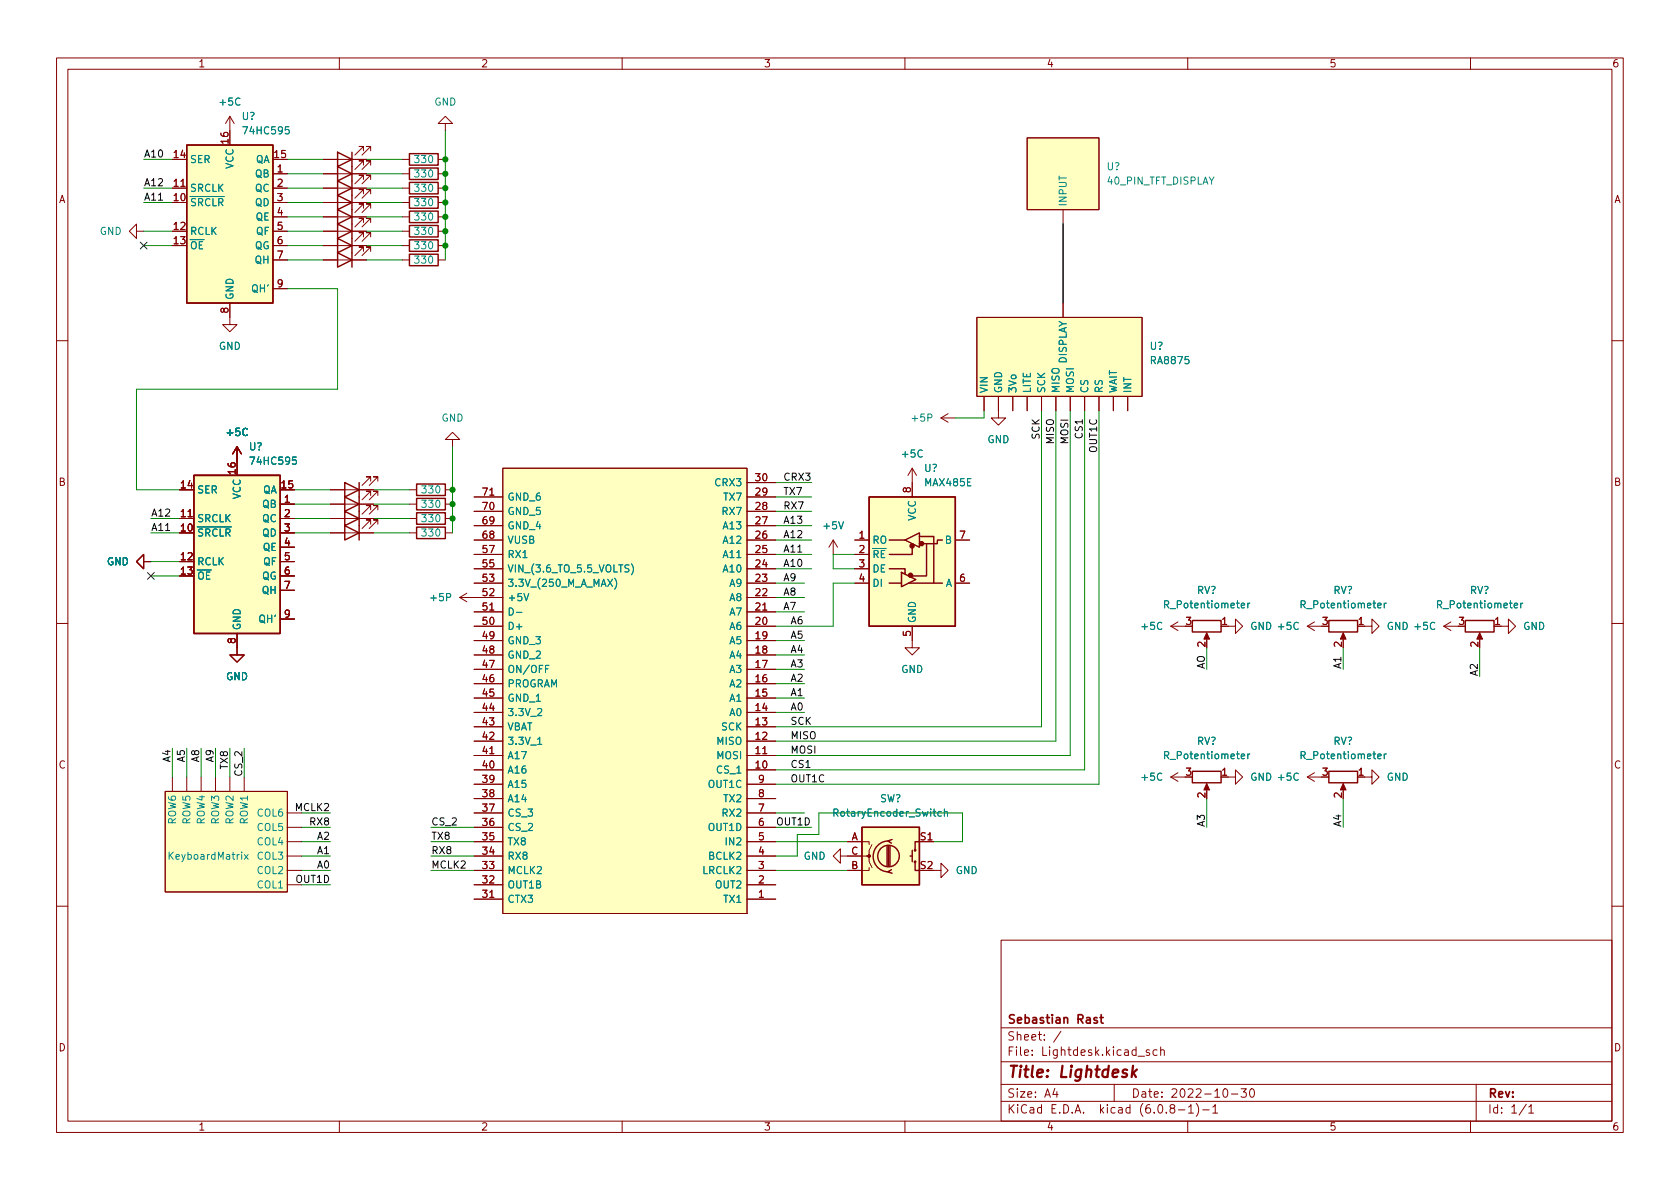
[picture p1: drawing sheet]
<svg xmlns="http://www.w3.org/2000/svg" width="297mm" height="210mm" viewBox="0 0 297 210" stroke-linecap="round" stroke-linejoin="round" font-family="sans-serif">
<g fill="none" stroke="#840000" stroke-width=".18">
<path d="M10 10.2h277v190.1h-277zM12 12.2h273v186.1h-273zM60 10.2v2M110 10.2v2M160 10.2v2M210 10.2v2M260 10.2v2M30.5 33.3h2.5M40.6 20.6v2.5M40.6 20.6l-.7 1.2M40.6 20.6l.8 1.2M48.3 30.7h2.5"/>
<path d="M48.3 38.3h2.5M48.3 35.8h2.5M48.3 33.3h2.5M57.1 28.2h7.7M57.1 30.7h7.7M57.1 38.3h7.7M57.1 35.8h7.7M57.1 33.3h7.7M64.3 36.8v-.7h-.8h.8l-1.6 1.5M64.3 39.4v-.8h-.8h.8l-1.6 1.5M64.3 34.3v-.8h-.8h.8l-1.6 1.5M64.3 26.7v-.8h-.8h.8l-1.6 1.5"/>
<path d="M64.3 29.2v-.8h-.8h.8l-1.6 1.6M64.3 31.7v-.7h-.8h.8l-1.6 1.5M65.5 36.8v-.7h-.7h.7l-1.5 1.5M65.5 39.4v-.8h-.7h.7l-1.5 1.5M65.5 34.3v-.8h-.7h.7l-1.5 1.5M65.5 26.7v-.8h-.7h.7l-1.5 1.5M65.5 29.2v-.8h-.7h.7l-1.5 1.6M65.5 31.7v-.7h-.7h.7l-1.5 1.5M71.1 28.2h1.3M71.1 30.7h1.3M71.1 38.3h1.3M71.1 35.8h1.3"/>
<path d="M71.1 33.3h1.3M77.5 28.2h1.2M77.5 30.7h1.2M77.5 38.3h1.2M77.5 35.8h1.2M77.5 33.3h1.2M78.7 21.8h1.3l-1.3-1.2-1.2 1.2h1.2v1.3M181.6 24.4h12.7v12.7h-12.7zM188 37.1v2.5M24.1 40.9v-1.3l-1.2 1.3 1.2 1.3v-1.3h1.3M40.6 53.6v3.8h1.3l-1.3 1.3-1.2-1.3h1.2M48.3 43.4h2.5"/>
<path d="M48.3 40.9h2.5M48.3 46h2.5M48.3 51h2.5M57.1 43.4h7.7M57.1 40.9h7.7M57.1 46h7.7M64.3 41.9v-.8h-.8h.8l-1.6 1.6M64.3 44.4v-.7h-.8h.8l-1.6 1.5M65.5 41.9v-.8h-.7h.7l-1.5 1.6M65.5 44.4v-.7h-.7h.7l-1.5 1.5M71.1 43.4h1.3M71.1 40.9h1.3"/>
<path d="M71.1 46h1.3M77.5 43.4h1.2M77.5 40.9h1.2M77.5 46h1.2M172.7 56.1h29.2v14h-29.2zM188 53.6v2.5M10 60.2h2M41.9 79l-.8 1.3M41.9 79v2.5M41.9 79l.8 1.3M80 77.7h1.3l-1.3-1.3-1.3 1.3h1.3v1.3M166.4 73.9l1.2 .8"/>
<path d="M166.4 73.9h2.5M167.6 73.1l-1.2 .8M174 70.1v2.5M176.5 70.1v3.8h1.3l-1.3 1.3-1.2-1.3h1.2M179.1 70.1v2.5M181.6 70.1v2.5M184.1 70.1v2.5M186.7 70.1v2.5M189.2 70.1v2.5M191.8 70.1v2.5M194.3 70.1v2.5M196.8 70.1v2.5"/>
<path d="M199.4 70.1v2.5M285 60.2h2M25.4 99.3v-1.3l-1.3 1.3 1.3 1.3v-1.3h1.3M31.7 91.7h2.6M49.5 91.7h2.6M49.5 94.2h2.6M49.5 89.1h2.6M49.5 96.8h2.6M49.5 99.3h2.6M58.4 91.7h7.6M58.4 94.2h7.6M58.4 86.6h7.6"/>
<path d="M58.4 89.1h7.6M65.5 90.2v-.8h-.7h.7l-1.5 1.5M65.5 92.7v-.8h-.7h.7l-1.5 1.6M65.5 87.6v-.7h-.7h.7l-1.5 1.5M65.5 85.1v-.8h-.7h.7l-1.5 1.5M66.8 90.2v-.8h-.8h.8l-1.5 1.5M66.8 92.7v-.8h-.8h.8l-1.5 1.6M66.8 87.6v-.7h-.8h.8l-1.5 1.5M66.8 85.1v-.8h-.8h.8l-1.5 1.5M72.4 91.7h1.3M72.4 94.2h1.3M72.4 86.6h1.3"/>
<path d="M72.4 89.1h1.3M78.7 91.7h1.3M78.7 94.2h1.3M78.7 86.6h1.3M78.7 89.1h1.3M83.8 98h5.1M83.8 95.5h5.1M83.8 93h5.1M83.8 90.4h5.1M83.8 87.9h5.1M88.9 82.8h43.2v78.7h-43.2zM132.1 98h5.1"/>
<path d="M132.1 95.5h5.1M132.1 93h5.1M132.1 90.4h5.1M132.1 87.9h5.1M132.1 85.3h5.1M147.3 95.5l-.7 1.3M147.3 95.5v2.5M147.3 95.5l.8 1.3M151.1 98h2.6M151.1 95.5h2.6M161.3 82.8l-.8 1.3M161.3 82.8v5.1"/>
<path d="M161.3 82.8l.8 1.3M162.6 94.9h.1M168.9 95.5h2.5M10 110.2h2M41.9 112v3.8h1.3l-1.3 1.3-1.3-1.3h1.3M49.5 101.8h2.6M49.5 104.4h2.6M49.5 109.5h2.6M81.3 105.7h7.6M81.3 105.7l1.2 .7M82.5 104.9l-1.2 .8M83.8 118.4h5.1"/>
<path d="M83.8 115.8h5.1M83.8 113.3h5.1M83.8 110.7h5.1M83.8 108.2h5.1M83.8 103.1h5.1M83.8 100.6h5.1M132.1 118.4h5.1M132.1 115.8h5.1M132.1 113.3h5.1M132.1 110.7h5.1M132.1 108.2h5.1M132.1 105.7h5.1"/>
<path d="M132.1 103.1h5.1M132.1 100.6h5.1M151.1 103.1h2.6M151.1 100.6h2.6M161.3 110.7v3.8h1.3l-1.3 1.3-1.3-1.3h1.3M168.9 103.1h2.5M207 110.7h2.5M207 110.7l1.3 .8M208.3 110l-1.3 .7M213.4 112.3v1M217.2 110.7h1.2v-1.2l1.3 1.2-1.3 1.3v-1.3M231.1 110.7h2.6"/>
<path d="M231.1 110.7l1.3 .8M232.4 110l-1.3 .7M237.5 112.3v1M241.3 110.7h1.3v-1.2l1.2 1.2-1.2 1.3v-1.3M255.3 110.7h2.5M255.3 110.7l1.2 .8M256.5 110l-1.2 .7M261.6 112.3v1M265.4 110.7h1.3v-1.2l1.3 1.2-1.3 1.3v-1.3M285 110.2h2M29.2 139.9h21.6v17.8h-21.6zM30.5 137.4v2.5"/>
<path d="M33 137.4v2.5M35.6 137.4v2.5M38.1 137.4v2.5M40.6 137.4v2.5M43.2 137.4v2.5M83.8 136.1h5.1M83.8 133.6h5.1M83.8 131.1h5.1M83.8 128.5h5.1M83.8 126h5.1M83.8 123.4h5.1M83.8 120.9h5.1"/>
<path d="M83.8 138.7h5.1M132.1 136.1h5.1M132.1 133.6h5.1M132.1 131.1h5.1M132.1 128.5h5.1M132.1 126h5.1M132.1 123.4h5.1M132.1 120.9h5.1M132.1 138.7h5.1M207 137.4l1.3 .8M207 137.4h2.5M208.3 136.6l-1.3 .8"/>
<path d="M213.4 138.9v1M217.2 137.4h1.2v-1.3l1.3 1.3-1.3 1.3v-1.3M231.1 137.4h2.6M231.1 137.4l1.3 .8M232.4 136.6l-1.3 .8M237.5 138.9v1M241.3 137.4h1.3v-1.3l1.2 1.3-1.2 1.3v-1.3M50.8 156.5h2.5M50.8 153.9h2.5M50.8 151.4h2.5M50.8 148.8h2.5M50.8 146.3h2.5"/>
<path d="M50.8 143.8h2.5M83.8 156.5h5.1M83.8 153.9h5.1M83.8 151.4h5.1M83.8 148.8h5.1M83.8 146.3h5.1M83.8 143.8h5.1M83.8 159h5.1M83.8 141.2h5.1M132.1 156.5h5.1M132.1 153.9h5.1M132.1 151.4h5.1"/>
<path d="M132.1 148.8h5.1M132.1 146.3h5.1M132.1 143.8h5.1M132.1 159h5.1M132.1 141.2h5.1M148.6 151.4v-1.3l-1.3 1.3 1.3 1.2v-1.2h5.1v1l.5 1M149.9 148.8h3.8v.5M153.7 153.4v.5h-3.8M154.2 149.3l-.5 1.1v1h-.5M165.1 153.9h1.3v-1.3l1.2 1.3-1.2 1.3v-1.3M10 160.2h2M177 166.3h108v32h-108z"/>
<path d="M285 160.2h2M60 198.3v2M110 198.3v2M160 198.3v2M177 194.8h108M177 191.8h108M177 187.8h108M177 181.8h108M186.5 192.5l-.4 1h1M186.9 193v1M187.6 182.4l-1.3 1.9M197 191.8v3"/>
<path d="M201.2 186.8h1.2M203.2 185.7l-.3-.1-.3 .2 .1 .3 .5 .1v.4h-.6M204.6 185.7l-.5-.1-.2 .3v.4l.1 .3h.6M205.2 185.8l.2-.2 .4 .1 .1 .9M205.2 185.1v1.5M207.1 196l-.2-.3v-.2l.2-.2 .5 .1 .1 .2-.1 .2-.6 .2-.1 .3v.4l.2 .1h.5l.1-.3-.1-.4-.2-.1M208.4 196.3h1.1M210 198.3v2M210.1 195.8l.5-.5v1.5M210.1 196.8h.9M211.5 195.1a1.72 1.72 0 0 1 0 2.3M212.6 196.3h1.2"/>
<path d="M214.4 195.8l.5-.5v1.5M214.4 196.8h.9M216.4 192.6l.2-.1a.81 .81 0 0 1 .6 .7 .81 .81 0 0 1-.3 .8h-.2a.81 .81 0 0 1-.6-.6 .81 .81 0 0 1 .3-.8zM217.7 193.5h1.2M219.4 192.5h1l-.5 .6 .4 .1v.7l-.2 .1h-.5l-.2-.1M221.1 192.7l.2-.2a.81 .81 0 0 1 .6 .7 .81 .81 0 0 1-.3 .8h-.2a.81 .81 0 0 1-.3-1.3zM260 198.3v2M261 191.8v6.5M269.9 195.3l-1.3 1.9M270.3 195.8l.4-.5v1.5M270.3 196.8h.9"/>
</g>
<path d="M200.3 188.5l-.2 2M200.4 189.7l.4 .8M201 189.1l-.8 .8" fill="none" stroke="#840000" stroke-width=".4"/>
<path d="M194.5 179.9h.6M194.7 179.4v1.3l.4 .2M194 180l-.4-.1-.2 .2 .1 .3 .5 .1v.4h-.6" fill="none" stroke="#840000" stroke-width=".3"/>
<g fill="#ffffc2" stroke="#ffffc2" stroke-width=".18">
<path d="M181.6 24.4h12.7v12.7h-12.7z"/>
<path d="M172.7 56.1h29.2v14h-29.2z"/>
<path d="M29.2 139.9h21.6v17.8h-21.6z"/>
<path d="M88.9 82.8h43.2v78.7h-43.2z"/>
<path d="M152.4 146.3h10.2v10.2h-10.2z"/>
<path d="M153.7 87.9h15.2v22.8h-15.2z"/>
<path d="M33 25.6h15.3v28h-15.3z"/>
<path d="M34.3 84.1h15.2v27.9h-15.2z"/>
</g>
<g fill="none" stroke="#840000" stroke-width=".25">
<path d="M33 25.6h15.3v28h-15.3zM59.7 37.1l2.5 1.2-2.5 1.3zM59.7 39.6l2.5 1.3-2.5 1.3zM59.7 34.5l2.5 1.3-2.5 1.3zM59.7 26.9l2.5 1.3-2.5 1.3zM59.7 29.5l2.5 1.2-2.5 1.3zM59.7 32l2.5 1.3-2.5 1.2zM62.2 26.9v20.3M72.4 27.2h5.1v2h-5.1zM72.4 29.7h5.1v2h-5.1zM72.4 32.3h5.1v2h-5.1zM72.4 34.8h5.1v2h-5.1z"/>
<path d="M72.4 37.3h5.1v2.1h-5.1zM72.4 39.9h5.1v2h-5.1zM59.7 42.2l2.5 1.2-2.5 1.3zM59.7 44.7l2.5 1.3-2.5 1.2zM72.4 42.4h5.1v2h-5.1zM72.4 45h5.1v2h-5.1zM34.3 84.1h15.2v27.9h-15.2zM61 90.4l2.5 1.3-2.5 1.3zM61 93l2.5 1.2-2.5 1.3zM61 87.9l2.5 1.2-2.5 1.3zM61 85.3l2.5 1.3-2.5 1.3zM63.5 85.3v10.2"/>
<path d="M73.7 85.6h5v2h-5zM73.7 88.1h5v2.1h-5zM73.7 90.7h5v2h-5zM73.7 93.2h5v2h-5zM153.7 87.9h15.2v22.8h-15.2zM157.2 95.5h2.8M160 95.5l2.6-1.3v2.6zM161.3 96.8v1.2h-4.1M162.6 94.9h2.5v8.2M163.8 96.1v5.7h-2.5M166.6 95.5h-.9v.6h-2.5M157.2 100.6h2.8v.9"/>
<path d="M157.2 103.1h2.2M159.4 101.2l2.5 1.3-2.5 1.3zM160.7 103.1h5.9M210.8 109.7h5.1v2.1h-5.1zM234.9 109.7h5.1v2.1h-5.1zM259.1 109.7h5.1v2.1h-5.1zM210.8 136.4h5.1v2h-5.1zM234.9 136.4h5.1v2h-5.1zM152.4 146.3h10.2v10.2h-10.2zM156.8 149.6v3.6M157.1 148.7a2.73 2.73 0 0 0-2.7 2.7 2.73 2.73 0 0 0 2.7 2.8M157.1 149.6v3.6"/>
<path d="M157.4 149.6v3.6M157.6 153.8l-.6 .4 .7 .2M157.7 148.5l-.7 .2 .6 .4M160.9 151.4h.4M161.3 150.4v2M161.8 152.4v1.5h.8M162.6 148.8h-.8v1.6"/>
<circle cx="157.1" cy="151.4" r="1.9"/>
<circle cx="161.8" cy="150.4" r=".13"/>
<circle cx="161.8" cy="152.4" r=".13"/>
</g>
<g fill="none" stroke="#008484" stroke-width=".18">
<path d="M111.6 99.7a1.46 1.46 0 0 1 0 1.9M91.3 108.3h1M92.6 105l.5 1.2 .4-1.2M97.1 117.7h-.6v1.2M108.7 102.2a1.46 1.46 0 0 1 0 2M220.6 106.7v.8M221 106.7l-.4 .2M244.7 106.7v.8M245.1 106.7l-.4 .2M268.9 106.7v.8M269.2 106.7l-.3 .2M95.1 131.6h.7"/>
<path d="M220.6 133.3v.9M221 133.3l-.4 .3M244.7 133.3v.9M245.1 133.3l-.4 .3M43.2 151.1l.7 .9M43.9 151.1l-.7 .9M166.4 143.5h-.3l-.3 .2 .1 .6h.5M167 143.6l.2-.1h.3v.8M167 143.1v1.2"/>
</g>
<g fill="#840000" stroke="#840000" stroke-width=".18">
<path d="M213.4 138.6l.5 1.1h-1z"/>
<path d="M261.6 111.9l.5 1.1h-1z"/>
<path d="M213.4 111.9l.5 1.1h-1z"/>
<path d="M237.5 111.9l.5 1.1h-1z"/>
<path d="M237.5 138.6l.5 1.1h-1z"/>
<circle cx="153.7" cy="151.4" r=".25"/>
</g>
<g fill="#840000" stroke="#840000" stroke-width=".25">
<circle cx="161" cy="101.7" r=".36"/>
<circle cx="161.3" cy="96.5" r=".36"/>
<circle cx="162.9" cy="96.1" r=".36"/>
</g>
<path d="M188 39.6v14" fill="none" stroke="#000084" stroke-width=".3"/>
<g fill="none" stroke="#008400" stroke-width=".18">
<path d="M25.4 35.8h5.1M25.4 33.3h5.1M25.4 28.2h5.1M50.8 38.3h6.3M50.8 35.8h6.3M50.8 30.7h6.3M50.8 33.3h6.3M50.8 28.2h6.3M64.8 38.3h6.3M64.8 35.8h6.3M64.8 30.7h6.3M64.8 33.3h6.3"/>
<path d="M64.8 28.2h6.3M78.7 23.1v22.9M25.4 40.9h5.1M25.4 43.4h5.1M50.8 51h8.9v17.8h-35.6v17.8h7.6M50.8 46h6.3M50.8 40.9h6.3M50.8 43.4h6.3M64.8 46h6.3M64.8 40.9h6.3M64.8 43.4h6.3M80 79v15.2"/>
<path d="M174 72.6v1.3h-5.1M184.1 72.6v55.9h-46.9M186.7 72.6v58.5h-49.5M189.2 72.6v61h-52M191.8 72.6v63.5h-54.6M194.3 72.6v66.1h-57.1M26.7 91.7h5M26.7 94.2h5M26.7 99.3h5M52.1 89.1h6.3M52.1 91.7h6.3M52.1 86.6h6.3"/>
<path d="M52.1 94.2h6.3M66 89.1h6.4M66 91.7h6.4M66 86.6h6.4M66 94.2h6.4M137.2 90.4h6.3M137.2 98h6.3M137.2 93h6.3M137.2 95.5h6.3M137.2 85.3h6.3M137.2 87.9h6.3M151.1 98h-3.8v2.6h3.8"/>
<path d="M26.7 101.8h5M137.2 103.1h5M137.2 105.7h5M137.2 100.6h6.3M137.2 108.2h5M137.2 113.3h5M137.2 118.4h5M137.2 115.8h5M151.1 103.1h-3.8v7.6h-10.1M213.4 114.5v3.9M237.5 114.5v3.9M261.6 114.5v5.1"/>
<path d="M30.5 132.3v5.1M33 132.3v5.1M35.6 132.3v5.1M38.1 132.3v5.1M40.6 132.3v5.1M43.2 132.3v5.1M137.2 123.4h5M137.2 120.9h5M137.2 126h5M53.3 151.4h5.1M53.3 146.3h5.1M53.3 143.8h5.1"/>
<path d="M53.3 153.9h5.1M53.3 148.8h5.1M53.3 156.5h5.1M76.2 151.4h7.6M76.2 146.3h7.6M76.2 153.9h7.6M76.2 148.8h7.6M137.2 146.3h6.3M137.2 143.8h5M137.2 153.9h12.7M137.2 148.8h12.7M165.1 148.8h5.1v-5h-25.4v3.8h-3.8v3.8h-3.8"/>
<path d="M213.4 141.2v5.1M237.5 141.2v5.1"/>
</g>
<path d="M24.8 42.8l1.2 1.2M26 42.8l-1.2 1.2M26.1 101.2l1.2 1.3M27.3 101.2l-1.2 1.3" fill="none" stroke="#000084" stroke-width=".18"/>
<g fill="#008400" stroke="#008400" stroke-width=".18">
<circle cx="78.7" cy="30.7" r=".46"/>
<circle cx="78.7" cy="33.3" r=".46"/>
<circle cx="78.7" cy="43.4" r=".46"/>
<circle cx="78.7" cy="40.9" r=".46"/>
<circle cx="78.7" cy="38.3" r=".46"/>
<circle cx="78.7" cy="35.8" r=".46"/>
<circle cx="78.7" cy="28.2" r=".46"/>
<circle cx="80" cy="91.7" r=".46"/>
<circle cx="80" cy="86.6" r=".46"/>
<circle cx="80" cy="89.1" r=".46"/>
</g>
<text font-size="2.8" fill="#840000" x="178" y="190.6">Title: Lightdesk</text>
<g font-size="2.1" fill="#840000">
<text x="178" y="184">Sheet: /</text>
<text x="178" y="181">Sebastian Rast</text>
<text x="178" y="186.7">File: Lightdesk.kicad_sch</text>
<text x="178" y="196.9">KiCad E.D.A. kicad (6.0.8-1)-1</text>
<text x="178" y="194.1">Size: A4</text>
<text x="200" y="194.1">Date: 2022-10-30</text>
<text x="263" y="194.1">Rev:</text>
<text x="263" y="196.9">Id: 1/1</text>
</g>
<g font-size="1.8" fill="#840000">
<text x="35" y="11.9">1</text>
<text x="85" y="11.9">2</text>
<text x="135" y="11.9">3</text>
<text x="185" y="11.9">4</text>
<text x="235" y="11.9">5</text>
<text x="285" y="11.9">6</text>
<text x="30.8" y="27.9">14</text>
<text x="40.4" y="25.4" transform="rotate(-90 40.4 25.4)">16</text>
<text x="48.5" y="27.9">15</text>
<text x="10.3" y="35.9">A</text>
<text x="30.8" y="35.6">10</text>
<text x="30.8" y="33">11</text>
<text x="49" y="30.5">1</text>
<text x="49" y="33">2</text>
<text x="49" y="35.6">3</text>
<text x="285.3" y="35.9">A</text>
<text x="30.8" y="40.6">12</text>
<text x="49" y="38.1">4</text>
<text x="49" y="40.6">5</text>
<text x="30.8" y="43.2">13</text>
<text x="49" y="43.2">6</text>
<text x="49" y="45.7">7</text>
<text x="49" y="50.8">9</text>
<text x="40.4" y="55.4" transform="rotate(-90 40.4 55.4)">8</text>
<text x="41.7" y="83.8" transform="rotate(-90 41.7 83.8)">16</text>
<text x="10.3" y="85.9">B</text>
<text x="32" y="86.4">14</text>
<text x="49.8" y="86.4">15</text>
<text x="50.3" y="88.9">1</text>
<text x="85.4" y="87.6">71</text>
<text x="133.6" y="87.6">29</text>
<text x="133.6" y="85.1">30</text>
<text x="161" y="87.1" transform="rotate(-90 161 87.1)">8</text>
<text x="285.3" y="85.9">B</text>
<text x="32" y="94">10</text>
<text x="32" y="91.4">11</text>
<text x="50.3" y="91.4">2</text>
<text x="50.3" y="94">3</text>
<text x="85.4" y="95.2">68</text>
<text x="85.4" y="92.7">69</text>
<text x="85.4" y="90.2">70</text>
<text x="133.6" y="95.2">26</text>
<text x="133.6" y="92.7">27</text>
<text x="133.6" y="90.2">28</text>
<text x="151.9" y="95.2">1</text>
<text x="169.7" y="95.2">7</text>
<text x="32" y="99.1">12</text>
<text x="32" y="101.6">13</text>
<text x="50.3" y="96.5">4</text>
<text x="50.3" y="99.1">5</text>
<text x="50.3" y="101.6">6</text>
<text x="85.4" y="100.3">55</text>
<text x="85.4" y="97.8">57</text>
<text x="133.6" y="100.3">24</text>
<text x="133.6" y="97.8">25</text>
<text x="151.9" y="97.8">2</text>
<text x="151.9" y="100.3">3</text>
<text x="50.3" y="104.1">7</text>
<text x="85.4" y="107.9">51</text>
<text x="85.4" y="105.4">52</text>
<text x="85.4" y="102.9">53</text>
<text x="133.6" y="107.9">21</text>
<text x="133.6" y="105.4">22</text>
<text x="133.6" y="102.9">23</text>
<text x="151.9" y="102.9">4</text>
<text x="169.7" y="102.9">6</text>
<text x="41.7" y="113.8" transform="rotate(-90 41.7 113.8)">8</text>
<text x="50.3" y="109.2">9</text>
<text x="85.4" y="113">49</text>
<text x="85.4" y="110.5">50</text>
<text x="133.6" y="113">19</text>
<text x="133.6" y="110.5">20</text>
<text x="161" y="112.5" transform="rotate(-90 161 112.5)">5</text>
<text x="209.7" y="110.5">3</text>
<text x="216" y="110.5">1</text>
<text x="233.8" y="110.5">3</text>
<text x="240.2" y="110.5">1</text>
<text x="258" y="110.5">3</text>
<text x="264.3" y="110.5">1</text>
<text x="85.4" y="118.1">47</text>
<text x="85.4" y="115.6">48</text>
<text x="133.6" y="118.1">17</text>
<text x="133.6" y="115.6">18</text>
<text x="213.1" y="114.4" transform="rotate(-90 213.1 114.4)">2</text>
<text x="237.2" y="114.4" transform="rotate(-90 237.2 114.4)">2</text>
<text x="261.4" y="114.4" transform="rotate(-90 261.4 114.4)">2</text>
<text x="85.4" y="125.7">44</text>
<text x="85.4" y="123.2">45</text>
<text x="85.4" y="120.6">46</text>
<text x="133.6" y="125.7">14</text>
<text x="133.6" y="123.2">15</text>
<text x="133.6" y="120.6">16</text>
<text x="85.4" y="130.8">42</text>
<text x="85.4" y="128.3">43</text>
<text x="133.6" y="130.8">12</text>
<text x="133.6" y="128.3">13</text>
<text x="10.3" y="135.9">C</text>
<text x="85.4" y="135.9">40</text>
<text x="85.4" y="133.3">41</text>
<text x="133.6" y="135.9">10</text>
<text x="133.6" y="133.3">11</text>
<text x="209.7" y="137.2">3</text>
<text x="216" y="137.2">1</text>
<text x="233.8" y="137.2">3</text>
<text x="240.2" y="137.2">1</text>
<text x="285.3" y="135.9">C</text>
<text x="85.4" y="143.5">37</text>
<text x="85.4" y="141">38</text>
<text x="85.4" y="138.4">39</text>
<text x="134.1" y="143.5">7</text>
<text x="134.1" y="141">8</text>
<text x="134.1" y="138.4">9</text>
<text x="213.1" y="141.1" transform="rotate(-90 213.1 141.1)">2</text>
<text x="237.2" y="141.1" transform="rotate(-90 237.2 141.1)">2</text>
<text x="85.4" y="148.6">35</text>
<text x="85.4" y="146">36</text>
<text x="134.1" y="148.6">5</text>
<text x="134.1" y="146">6</text>
<text x="150.5" y="148.6">A</text>
<text x="162.7" y="148.6">S1</text>
<text x="85.4" y="153.7">33</text>
<text x="85.4" y="151.1">34</text>
<text x="134.1" y="153.7">3</text>
<text x="134.1" y="151.1">4</text>
<text x="150.5" y="153.7">B</text>
<text x="150.5" y="151.1">C</text>
<text x="162.7" y="153.7">S2</text>
<text x="85.4" y="158.7">31</text>
<text x="85.4" y="156.2">32</text>
<text x="134.1" y="158.7">1</text>
<text x="134.1" y="156.2">2</text>
<text x="10.3" y="185.9">D</text>
<text x="285.3" y="185.9">D</text>
<text x="35" y="199.9">1</text>
<text x="85" y="199.9">2</text>
<text x="135" y="199.9">3</text>
<text x="185" y="199.9">4</text>
<text x="235" y="199.9">5</text>
<text x="285" y="199.9">6</text>
</g>
<g font-size="1.8" fill="#008484">
<text x="39" y="18.7">+5C</text>
<text x="42.8" y="21.2">U?</text>
<text x="43.3" y="23.7">74HC595</text>
<text x="76.8" y="18.7">GND</text>
<text x="33.5" y="28.8">SER</text>
<text x="41.3" y="29.9" transform="rotate(-90 41.3 29.9)">VCC</text>
<text x="45.1" y="28.8">QA</text>
<text x="73.5" y="28.8">330</text>
<text x="33.5" y="33.9">SRCLK</text>
<text x="45.1" y="31.4">QB</text>
<text x="45.1" y="33.9">QC</text>
<text x="73.5" y="31.4">330</text>
<text x="73.5" y="33.9">330</text>
<text x="195.7" y="30.1">U?</text>
<text x="195.8" y="32.6">40_PIN_TFT_DISPLAY</text>
<text x="17.6" y="41.5">GND</text>
<text x="33.5" y="36.4">~{SRCLR}</text>
<text x="33.5" y="41.5">RCLK</text>
<text x="45.1" y="36.4">QD</text>
<text x="45.2" y="39">QE</text>
<text x="45.3" y="41.5">QF</text>
<text x="73.5" y="36.4">330</text>
<text x="73.5" y="39">330</text>
<text x="73.5" y="41.5">330</text>
<text x="188.6" y="36.6" transform="rotate(-90 188.6 36.6)">INPUT</text>
<text x="33.5" y="44.1">~{OE}</text>
<text x="45" y="44.1">QG</text>
<text x="45.1" y="46.6">QH</text>
<text x="73.5" y="44.1">330</text>
<text x="73.5" y="46.6">330</text>
<text x="41.3" y="53.1" transform="rotate(-90 41.3 53.1)">GND</text>
<text x="44.7" y="51.7">QH'</text>
<text x="38.7" y="61.8">GND</text>
<text x="188.6" y="64.3" transform="rotate(-90 188.6 64.3)">DISPLAY</text>
<text x="203.3" y="61.8">U?</text>
<text x="203.6" y="64.4">RA8875</text>
<text x="174.6" y="69.6" transform="rotate(-90 174.6 69.6)">VIN</text>
<text x="177.2" y="69.6" transform="rotate(-90 177.2 69.6)">GND</text>
<text x="179.7" y="69.6" transform="rotate(-90 179.7 69.6)">3Vo</text>
<text x="182.2" y="69.6" transform="rotate(-90 182.2 69.6)">LITE</text>
<text x="184.8" y="69.6" transform="rotate(-90 184.8 69.6)">SCK</text>
<text x="187.3" y="69.6" transform="rotate(-90 187.3 69.6)">MISO</text>
<text x="189.9" y="69.6" transform="rotate(-90 189.9 69.6)">MOSI</text>
<text x="192.4" y="69.6" transform="rotate(-90 192.4 69.6)">CS</text>
<text x="194.9" y="69.6" transform="rotate(-90 194.9 69.6)">RS</text>
<text x="197.5" y="69.6" transform="rotate(-90 197.5 69.6)">WAIT</text>
<text x="200" y="69.6" transform="rotate(-90 200 69.6)">INT</text>
<text x="40.3" y="77.1">+5C</text>
<text x="78" y="74.5">GND</text>
<text x="161.4" y="74.5">+5P</text>
<text x="44" y="79.6">U?</text>
<text x="44.6" y="82.2">74HC595</text>
<text x="159.6" y="80.9">+5C</text>
<text x="163.4" y="83.4">U?</text>
<text x="174.6" y="78.4">GND</text>
<text x="34.8" y="87.2">SER</text>
<text x="42.5" y="88.3" transform="rotate(-90 42.5 88.3)">VCC</text>
<text x="46.4" y="89.8">QB</text>
<text x="46.4" y="87.2">QA</text>
<text x="74.7" y="87.2">330</text>
<text x="74.7" y="89.8">330</text>
<text x="89.7" y="88.5">GND_6</text>
<text x="126.6" y="86">CRX3</text>
<text x="128.1" y="88.5">TX7</text>
<text x="163.6" y="86">MAX485E</text>
<text x="34.8" y="94.9">~{SRCLR}</text>
<text x="34.8" y="92.3">SRCLK</text>
<text x="46.4" y="92.3">QC</text>
<text x="46.4" y="94.9">QD</text>
<text x="74.7" y="92.3">330</text>
<text x="74.7" y="94.9">330</text>
<text x="89.7" y="93.6">GND_4</text>
<text x="89.7" y="91.1">GND_5</text>
<text x="127.9" y="91.1">RX7</text>
<text x="128.1" y="93.6">A13</text>
<text x="145.7" y="93.6">+5V</text>
<text x="161.9" y="92.1" transform="rotate(-90 161.9 92.1)">VCC</text>
<text x="18.9" y="99.9">GND</text>
<text x="34.8" y="99.9">RCLK</text>
<text x="46.5" y="97.4">QE</text>
<text x="46.6" y="99.9">QF</text>
<text x="89.7" y="101.2">VIN_(3.6_TO_5.5_VOLTS)</text>
<text x="89.7" y="98.7">RX1</text>
<text x="89.7" y="96.1">VUSB</text>
<text x="128.1" y="101.2">A10</text>
<text x="128.1" y="98.7">A11</text>
<text x="128.1" y="96.1">A12</text>
<text x="154.2" y="96.1">RO</text>
<text x="154.2" y="98.7">~{RE}</text>
<text x="154.2" y="101.2">DE</text>
<text x="167.1" y="96.1">B</text>
<text x="34.8" y="102.5">~{OE}</text>
<text x="46.3" y="102.5">QG</text>
<text x="46.4" y="105">QH</text>
<text x="76.3" y="106.3">+5P</text>
<text x="89.7" y="106.3">+5V</text>
<text x="89.7" y="103.8">3.3V_(250_M_A_MAX)</text>
<text x="129.1" y="106.3">A8</text>
<text x="129.1" y="103.8">A9</text>
<text x="154.2" y="103.8">DI</text>
<text x="167.1" y="103.8">A</text>
<text x="206.3" y="107.6">R_Potentiometer</text>
<text x="211.6" y="105">RV?</text>
<text x="230.4" y="107.6">R_Potentiometer</text>
<text x="235.7" y="105">RV?</text>
<text x="254.5" y="107.6">R_Potentiometer</text>
<text x="259.9" y="105">RV?</text>
<text x="42.5" y="111.5" transform="rotate(-90 42.5 111.5)">GND</text>
<text x="45.9" y="110.1">QH'</text>
<text x="89.7" y="113.9">GND_3</text>
<text x="89.7" y="111.4">D+</text>
<text x="89.7" y="108.8">D-</text>
<text x="129.1" y="113.9">A5</text>
<text x="129.1" y="111.4">A6</text>
<text x="129.1" y="108.8">A7</text>
<text x="161.9" y="110.2" transform="rotate(-90 161.9 110.2)">GND</text>
<text x="202" y="111.4">+5C</text>
<text x="221" y="111.4">GND +5C</text>
<text x="245.2" y="111.4">GND +5C</text>
<text x="269.3" y="111.4">GND</text>
<text x="89.7" y="119">ON/OFF</text>
<text x="89.7" y="116.5">GND_2</text>
<text x="129.1" y="119">A3</text>
<text x="129.1" y="116.5">A4</text>
<text x="159.3" y="119">GND</text>
<text x="39.9" y="120.3">GND</text>
<text x="89.7" y="124.1">GND_1</text>
<text x="89.7" y="121.5">PROGRAM</text>
<text x="129.1" y="124.1">A1</text>
<text x="129.1" y="121.5">A2</text>
<text x="89.7" y="131.7">3.3V_1</text>
<text x="89.7" y="129.2">VBAT</text>
<text x="89.7" y="126.6">3.3V_2</text>
<text x="126.8" y="131.7">MISO</text>
<text x="127.6" y="129.2">SCK</text>
<text x="129.1" y="126.6">A0</text>
<text x="211.6" y="131.7">RV?</text>
<text x="235.7" y="131.7">RV?</text>
<text x="89.7" y="136.8">A16</text>
<text x="89.7" y="134.2">A17</text>
<text x="126.8" y="134.2">MOSI</text>
<text x="126.9" y="136.8">CS_1</text>
<text x="206.3" y="134.2">R_Potentiometer</text>
<text x="230.4" y="134.2">R_Potentiometer</text>
<text x="89.7" y="141.9">A14</text>
<text x="89.7" y="139.3">A15</text>
<text x="125.3" y="139.3">OUT1C</text>
<text x="128.1" y="141.9">TX2</text>
<text x="155.5" y="141.9">SW?</text>
<text x="202" y="138">+5C</text>
<text x="221" y="138">GND +5C</text>
<text x="245.2" y="138">GND</text>
<text x="31.1" y="145.8" transform="rotate(-90 31.1 145.8)">ROW6</text>
<text x="33.7" y="145.8" transform="rotate(-90 33.7 145.8)">ROW5</text>
<text x="36.2" y="145.8" transform="rotate(-90 36.2 145.8)">ROW4</text>
<text x="38.7" y="145.8" transform="rotate(-90 38.7 145.8)">ROW3</text>
<text x="41.3" y="145.8" transform="rotate(-90 41.3 145.8)">ROW2</text>
<text x="43.8" y="145.8" transform="rotate(-90 43.8 145.8)">ROW1</text>
<text x="45.6" y="149.5">COL4</text>
<text x="45.6" y="146.9">COL5</text>
<text x="45.6" y="144.4">COL6</text>
<text x="89.7" y="149.5">TX8</text>
<text x="89.7" y="146.9">CS_2</text>
<text x="89.7" y="144.4">CS_3</text>
<text x="125.3" y="146.9">OUT1D</text>
<text x="127.9" y="144.4">RX2</text>
<text x="128.6" y="149.5">IN2</text>
<text x="147.8" y="144.4">RotaryEncoder_Switch</text>
<text x="30.1" y="152">KeyboardMatrix</text>
<text x="45.6" y="154.6">COL2</text>
<text x="45.6" y="152">COL3</text>
<text x="89.7" y="154.6">MCLK2</text>
<text x="89.7" y="152">RX8</text>
<text x="124.3" y="154.6">LRCLK2</text>
<text x="125.4" y="152">BCLK2</text>
<text x="142.1" y="152">GND</text>
<text x="169" y="154.6">GND</text>
<text x="45.6" y="157.1">COL1</text>
<text x="89.7" y="159.6">CTX3</text>
<text x="89.7" y="157.1">OUT1B</text>
<text x="126.6" y="157.1">OUT2</text>
<text x="128.1" y="159.6">TX1</text>
</g>
<g font-size="1.8">
<text x="25.4" y="27.8">A10</text>
<text x="25.4" y="32.9">A12</text>
<text x="25.4" y="35.5">A11</text>
<text x="183.8" y="77.6" transform="rotate(-90 183.8 77.6)">SCK</text>
<text x="191.4" y="77.3" transform="rotate(-90 191.4 77.3)">CS1</text>
<text x="186.3" y="78.4" transform="rotate(-90 186.3 78.4)">MISO</text>
<text x="188.9" y="78.4" transform="rotate(-90 188.9 78.4)">MOSI</text>
<text x="194" y="79.9" transform="rotate(-90 194 79.9)">OUT1C</text>
<text x="138.4" y="85">CRX3</text>
<text x="138.4" y="87.5">TX7</text>
<text x="26.7" y="93.9">A11</text>
<text x="26.7" y="91.3">A12</text>
<text x="138.4" y="92.6">A13</text>
<text x="138.4" y="95.1">A12</text>
<text x="138.4" y="90.1">RX7</text>
<text x="138.4" y="100.2">A10</text>
<text x="138.4" y="97.7">A11</text>
<text x="138.4" y="107.8">A7</text>
<text x="138.4" y="105.3">A8</text>
<text x="138.4" y="102.8">A9</text>
<text x="139.7" y="112.9">A5</text>
<text x="139.7" y="110.4">A6</text>
<text x="139.7" y="115.5">A4</text>
<text x="139.7" y="118">A3</text>
<text x="213" y="118.4" transform="rotate(-90 213 118.4)">AO</text>
<text x="237.1" y="118.4" transform="rotate(-90 237.1 118.4)">A1</text>
<text x="261.3" y="119.6" transform="rotate(-90 261.3 119.6)">A2</text>
<text x="139.7" y="120.5">A2</text>
<text x="139.7" y="125.6">A0</text>
<text x="139.7" y="123.1">A1</text>
<text x="139.7" y="130.7">MISO</text>
<text x="139.7" y="128.2">SCK</text>
<text x="30.1" y="134.9" transform="rotate(-90 30.1 134.9)">A4</text>
<text x="32.7" y="134.9" transform="rotate(-90 32.7 134.9)">A5</text>
<text x="35.2" y="134.9" transform="rotate(-90 35.2 134.9)">A8</text>
<text x="37.8" y="134.9" transform="rotate(-90 37.8 134.9)">A9</text>
<text x="40.3" y="136.1" transform="rotate(-90 40.3 136.1)">TX8</text>
<text x="42.8" y="137.4" transform="rotate(-90 42.8 137.4)">CS_2</text>
<text x="139.7" y="135.8">CS1</text>
<text x="139.7" y="133.2">MOSI</text>
<text x="52.3" y="143.4">MCLK2</text>
<text x="139.7" y="138.3">OUT1C</text>
<text x="55" y="145.9">RX8</text>
<text x="56.2" y="148.5">A2</text>
<text x="76.2" y="145.9">CS_2</text>
<text x="76.2" y="148.5">TX8</text>
<text x="137.2" y="145.9">OUT1D</text>
<text x="213" y="146.3" transform="rotate(-90 213 146.3)">A3</text>
<text x="237.1" y="146.3" transform="rotate(-90 237.1 146.3)">A4</text>
<text x="56.2" y="153.6">A0</text>
<text x="56.2" y="151">A1</text>
<text x="76.2" y="153.6">MCLK2</text>
<text x="76.2" y="151">RX8</text>
<text x="52.4" y="156.1">OUT1D</text>
</g>
</svg>
